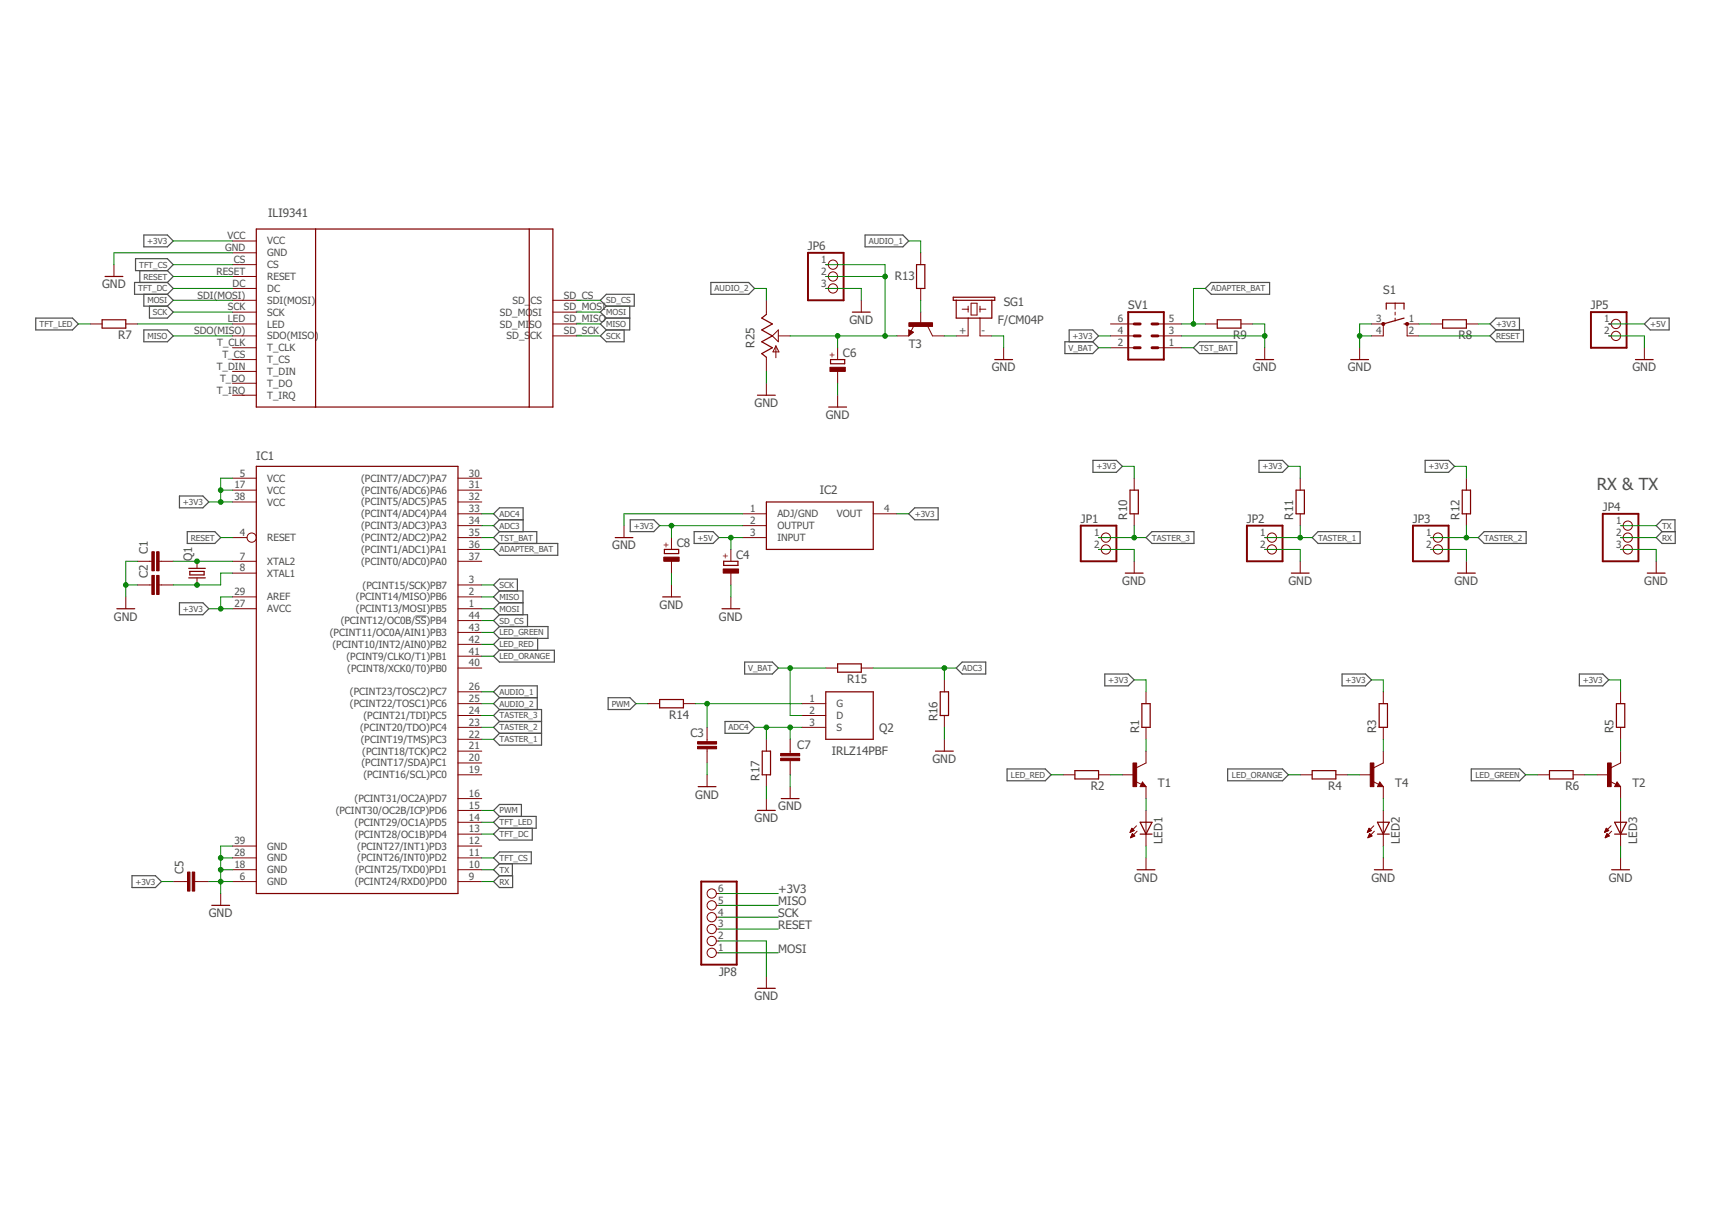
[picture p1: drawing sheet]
<svg xmlns="http://www.w3.org/2000/svg" width="297mm" height="210mm" viewBox="0 0 297 210" stroke-linecap="round" stroke-linejoin="round" font-family="sans-serif">
<path d="M72.1 106.9h1.9" fill="none" stroke="#505050" stroke-width=".17"/>
<g fill="none" stroke="#505050" stroke-width=".21">
<path d="M6.2 55.2h6.4l1 1-1 1h-6.4zM23.5 44.9h5.5l1.1 1-1.1 1h-5.5zM24.3 46.9v2.1M25 40.8h4l1.1 1-1.1 1h-4zM25 51.1v2h4M25 57.2h4l1.1 1.1-1.1 1h-4zM25.9 53.1v2.1h3.1l1.1-1.1-1.1-1M29 46.9l1.1 1.1-1.1 1M29 49h-5.7v2.1h5.7M29 51.1l1.1 1-1.1 1M29 49l1.1 1-1.1 1.1M104.2 52.1l1-1h4.8v2h-4.8z"/>
<path d="M105.2 55.2h4.1M105.2 57.2l-1 1.1 1 1h3.1v-2.1M105.2 55.2l-1 1 1 1M105.2 53.1l-1 1 1 1.1M109.3 53.1v4.1h-4.1M123.3 49h6.6l1 1-1 1.1h-6.6zM150.1 40.8h6.6l1 1-1 1h-6.6zM184.8 59.3h4.8l1 1-1 1h-4.8zM185.5 59.3v-2.1h4.1l1 1.1-1 1M208.1 59.3h6.5v2h-6.5l-1-1zM210.2 49h10.1v2.1h-10.1l-1.1-1.1zM259.6 57.2l-1.1-1 1.1-1h4v2"/>
<path d="M259.6 57.2h4.7v2.1h-4.7l-1.1-1zM285.3 56.2l1-1h3.3v2h-3.3zM189.6 79.9h4.1l1 1-1 1h-4.1zM218.4 79.9h4.1l1 1-1 1h-4.1zM247.3 79.9h4l1.1 1-1.1 1h-4zM31.1 86h4.1l1 1.1-1 1h-4.1zM32.5 92.2h4.8l1 1.1-1 1h-4.8zM86.7 90.2l-1.1-1.1 1.1-1h4.1v4.1M86.7 92.2h6.4v2.1M86.7 90.2h4.1M86.7 94.3h10.1v2h-10.1l-1.1-1zM86.7 90.2l-1.1 1 1.1 1"/>
<path d="M86.7 92.2l-1.1 1.1 1.1 1M109.3 90.2h4.1l1 1-1 1h-4.1zM120.4 92.2h3.3l1 1.1-1 1h-3.3zM158.7 88.1h4.1v2.1h-4.1l-1-1.1zM199.9 92.2h7.3v2.1h-7.3l-1.1-1zM228.7 92.2h7.3v2.1h-7.3l-1-1zM257.5 92.2h7.3v2.1h-7.3l-1-1zM288.4 92.2h2.3v2.1h-2.3l-1-1zM288.4 92.2l-1-1 1-1h2.2v2M31.1 104.6h4.1l1 1-1 1h-4.1zM86.7 108.7l-1.1 1 1.1 1M86.7 108.7h8.4v2h-8.4"/>
<path d="M86.7 112.8h9.5v2.1h-9.5l-1.1-1.1zM86.7 106.6h4.8v2.1M86.7 104.6h4M86.7 110.7l-1.1 1.1 1.1 1M86.7 102.5h4v4.1M86.7 102.5l-1.1-1 1.1-1h3.1v2M86.7 102.5l-1.1 1 1.1 1.1M86.7 104.6l-1.1 1 1.1 1M86.7 106.6l-1.1 1.1 1.1 1M93.3 110.7v2.1M129.2 114.9h4.8l1 1-1 1h-4.8zM166.9 114.9h4.1v2h-4.1l-1-1z"/>
<path d="M191.7 116.9h4l1.1 1-1.1 1.1h-4zM232.9 116.9h4l1.1 1-1.1 1.1h-4zM274 116.9h4.1l1 1-1 1.1h-4.1zM86.7 121l-1.1-1 1.1-1h6.5v4.1M86.7 127.2h7.3M86.7 125.2h7.3M86.7 123.1h7.3v6.2h-7.3l-1.1-1.1 1.1-1M86.7 125.2l-1.1 1 1.1 1M86.7 123.1l-1.1 1 1.1 1.1M86.7 121l-1.1 1.1 1.1 1M86.7 121h6.5M105.5 121h3.8l1 1.1-1 1h-3.8z"/>
<path d="M125.8 125.2h4.1l1 1-1 1h-4.1zM174.7 133.4h6.7l1 1-1 1h-6.7zM213 133.4h9.5l1 1-1 1h-9.5zM255.3 133.4h8.4l1 1-1 1h-8.4zM22.9 151.9h4.1l1 1-1 1.1h-4.1zM86.7 151.9h2.2M86.7 141.6l-1.1-1 1.1-1h3.8v2M86.7 141.6h6.3v2.1h-6.3M86.7 141.6l-1.1 1 1.1 1.1M86.7 143.7l-1.1 1 1.1 1h5.7v-2M86.7 147.8h5.5v2h-5.5l-1.1-1zM86.7 149.8l-1.1 1.1 1.1 1"/>
<path d="M88.9 149.8v4.2h-2.2l-1.1-1.1 1.1-1"/>
</g>
<g fill="none" stroke="#800000" stroke-width=".17">
<path d="M15.6 56.2h2.1M19.8 45.9v2.1M21.8 56.2h2.1M40.3 58.3h4.2M40.3 56.2h4.2M40.3 41.8h4.2M40.3 43.9h4.2M40.3 45.9h4.2M40.3 48h4.2M40.3 50h4.2M40.3 52.1h4.2M40.3 54.1h4.2"/>
<path d="M95.9 58.3h4.2M95.9 56.2h4.2M95.9 52.1h4.2M95.9 54.1h4.2M133 52.1v2.4M135 58.3h2.1M135 57.2v2.1l-1-1zM143.3 45.9h.4M143.3 48h.4M143.3 50h.4M149.4 52.1v2M155.6 58.3h2.1"/>
<path d="M157.7 57.2l.8 .4-.8 .7zM158.6 56.5l-.5 .9M159.7 43.9v2M159.7 50v2.1M159.7 54.1v2.1M161 56.6l.8 1.7h2.1M166.9 53.6h1.1M168 55.2v3.1h-2.1M168 53.1v1M168.5 52.6h1v2.1h-1zM170 55.2v3.1h2.1M170 53.6h1"/>
<path d="M170 53.1v1M192.7 58.3h4.1M192.7 56.2h4.1M200.9 58.3h4.1M200.9 56.2h4.1M209.1 56.2h2.1M215.3 56.2h2.1M238 56.2h2v2.1h-2M242.1 52.6v1M242.1 54.1v.6M242.1 55.2v.5M246.2 56.2h-2.1v2.1h2.1"/>
<path d="M248.2 56.2h2.1M254.4 56.2h2.1M279.1 58.3h.5M279.1 56.2h.5M40.3 60.3h4.2M40.3 62.4h4.2M40.3 64.4h4.2M40.3 66.5h4.2M40.3 68.6h4.2M133 62v2.4M133 66.5v2.1M134.6 60v2.1"/>
<path d="M134.6 60l.5 1h-1zM145.3 60.3v2.1M145.3 64.4v2.1M145.3 68.6v2M174.1 60.3v2.1M192.7 60.3h4.1M200.9 60.3h4.1M219.4 60.3v2.1M235.9 60.3v2.1M285.3 60.3v2.1M23.9 97.4h2.5M27.6 97.4h2.5"/>
<path d="M34.2 97.4v1.2M40.3 85h4.2M40.3 83h4.2M40.3 87.1h4.2M40.3 93.3h2.6M40.3 97.4h4.2M40.3 99.4h4.2M79.5 85h4.1M79.5 83h4.1M79.5 87.1h4.1M79.5 89.1h4.1M79.5 91.2h4.1"/>
<path d="M79.5 93.3h4.1M79.5 95.3h4.1M79.5 97.4h4.1M108.3 91.2v2.1M116.5 93.3v2M116.5 97.4v2M126.8 95.3v2.1M126.8 99.4v2.1M128.9 89.1h4.1M128.9 91.2h4.1M128.9 93.3h4.1M151.5 89.1h4.1"/>
<path d="M190.6 93.3h.5M190.6 95.3h.5M196.8 83v2M196.8 89.1v2.1M196.8 97.4v2M219.4 93.3h.5M219.4 95.3h.5M225.6 83v2M225.6 89.1v2.1M225.6 97.4v2M248.2 93.3h.5M248.2 95.3h.5"/>
<path d="M254.4 83v2M254.4 89.1v2.1M254.4 97.4v2M281.2 91.2h.4M281.2 93.3h.4M281.2 95.3h.4M287.4 97.4v2M21.8 103.5v2.1M23.9 101.5h2.5M27.6 101.5h2.5M34.2 100.2v1.3M40.3 103.5h4.2"/>
<path d="M40.3 105.6h4.2M79.5 115.9h4.1M79.5 101.5h4.1M79.5 103.5h4.1M79.5 105.6h4.1M79.5 107.7h4.1M79.5 109.7h4.1M79.5 111.8h4.1M79.5 113.8h4.1M116.5 101.5v2M126.8 103.5v2.1M143.3 115.9h2"/>
<path d="M149.4 115.9h2.1M163.9 117.9v2.1M79.5 134.4h4.1M79.5 122.1h4.1M79.5 138.5h4.1M79.5 120h4.1M79.5 124.1h4.1M79.5 126.2h4.1M79.5 128.2h4.1M79.5 130.3h4.1M79.5 132.4h4.1M112.4 122.1h2"/>
<path d="M118.6 122.1h2M122.7 126.2v2.5M122.7 129.9v2.5M122.7 134.4v2.1M133 128.2v2.1M133 134.4v2.1M133 138.5v2.1M137.1 128.2v2.5M137.1 132v2.4M137.1 136.5v2M139.1 122.1h4.2M139.1 124.1h4.2"/>
<path d="M139.1 126.2h4.2M163.9 124.1v2.1M163.9 128.2v2.1M184.4 134.4h2.1M190.6 134.4h2.1M194.7 134.4h2.1M197 135.6l1 .5M198.2 135.7l.6 .8h-1zM198.8 130.3v2.1l-1.6 .8M198.8 120v2.1M198.8 126.2v2M198.8 136.5v2"/>
<path d="M225.6 134.4h2.1M231.8 134.4h2M235.9 134.4h2.1M238.2 135.6l1 .5M239.4 135.7l.6 .8h-1zM240 130.3v2.1l-1.6 .8M240 120v2.1M240 126.2v2M240 136.5v2M266.8 134.4h2M272.9 134.4h2.1M277.1 134.4h2"/>
<path d="M279.4 135.6l1 .5M280.6 135.7l.6 .8h-1.1zM281.2 130.3v2.1l-1.7 .8M281.2 120v2.1M281.2 126.2v2M281.2 136.5v2M30.1 152.9h2.4M33.8 152.9h2.4M38.3 155v2.1M40.3 146.8h4.2M40.3 148.8h4.2M40.3 150.9h4.2"/>
<path d="M40.3 152.9h4.2M79.5 140.6h4.1M79.5 142.6h4.1M79.5 144.7h4.1M79.5 146.8h4.1M79.5 148.8h4.1M79.5 150.9h4.1M79.5 152.9h4.1M124.3 159.1h.4M124.3 157.1h.4M124.3 155h.4M196.1 144.3h.2"/>
<path d="M196.1 144.2h.4M196.2 144.1h.5M196.2 144h.5M196.2 145.2h.2M196.2 145.1h.4M196.3 144h.4M196.3 145.1h.5M196.3 143.8h.3M196.3 144.9h.5M196.3 143.8h.2M196.4 144.9h.3M196.4 143.7l.4 .4-.7 .3z"/>
<path d="M196.4 144.8h.3M196.4 144.7h.2M196.5 144.6l.4 .4-.7 .3zM197.2 143.3l-1.1 1.1M197.3 144.2l-1.1 1.1M198.8 140.6v6.2M198.8 148.8v2.1M237.3 144.3h.1M237.3 144.2h.3M237.3 144.1h.5M237.4 145.2h.1M237.4 144h.5"/>
<path d="M237.4 145.1h.4M237.4 144h.4M237.4 145.1h.6M237.5 143.8h.2M237.5 144.9h.5M237.5 143.8h.1M237.5 144.9h.4M237.5 143.7l.5 .4-.8 .3zM237.6 144.8h.2M237.6 144.7h.1M237.6 144.6l.5 .4-.8 .3zM238.4 143.3l-1.2 1.1"/>
<path d="M238.5 144.2l-1.2 1.1M240 140.6v6.2M240 148.8v2.1M278.4 144.3h.2M278.5 144.2h.3M278.5 144.1h.5M278.5 145.2h.2M278.6 144h.5M278.6 145.1h.3M278.6 144h.4M278.6 145.1h.5M278.6 143.8h.3"/>
<path d="M278.7 143.8h.1M278.7 144.9h.5M278.7 144.9h.4M278.7 143.7l.4 .4-.7 .3zM278.7 144.8h.3M278.8 144.7h.1M278.8 144.6l.4 .4-.7 .3zM279.5 143.3l-1.1 1.1M279.6 144.2l-1.1 1.1M281.2 140.6v6.2M281.2 148.8v2.1M124.3 165.3h.4"/>
<path d="M124.3 163.2h.4M124.3 161.2h.4M133 169.4v2"/>
<circle cx="144.5" cy="48" r=".8"/>
<circle cx="144.5" cy="45.9" r=".8"/>
<circle cx="144.5" cy="50" r=".8"/>
<circle cx="280.4" cy="58.3" r=".8"/>
<circle cx="280.4" cy="56.2" r=".8"/>
<circle cx="43.7" cy="93.3" r=".8"/>
<circle cx="191.9" cy="93.3" r=".8"/>
<circle cx="191.9" cy="95.3" r=".8"/>
<circle cx="220.7" cy="93.3" r=".8"/>
<circle cx="220.7" cy="95.3" r=".8"/>
<circle cx="249.5" cy="95.3" r=".8"/>
<circle cx="249.5" cy="93.3" r=".8"/>
<circle cx="282.4" cy="93.3" r=".8"/>
<circle cx="282.4" cy="91.2" r=".8"/>
<circle cx="282.4" cy="95.3" r=".8"/>
<circle cx="123.5" cy="155" r=".8"/>
<circle cx="123.5" cy="157.1" r=".8"/>
<circle cx="123.5" cy="159.1" r=".8"/>
<circle cx="123.5" cy="161.2" r=".8"/>
<circle cx="123.5" cy="163.2" r=".8"/>
<circle cx="123.5" cy="165.3" r=".8"/>
</g>
<g fill="none" stroke="#800000" stroke-width=".21">
<path d="M44.5 39.7h51.4v30.9h-51.4zM54.8 39.7v30.9M91.8 39.7v30.9M17.7 55.5h4.1v1.4h-4.1zM18.2 48h3.1M133 54.5l-.8 .7 1.8 1-1.8 1 1.8 1.1-1.8 1 1.8 1-1.8 1 .8 .7M147.9 54.1h3.1M157.8 57.4v.7l.5-.5-.4-.2v.3l.2-.1M159 45.9h1.5v4.1h-1.5zM165.4 51.6h7.2v.5h-7.2zM165.9 52.1v3.1h6.2v-3.1M211.2 55.5h4.1v1.4h-4.1z"/>
<path d="M240.5 53.6v-1h3.1v1M243.6 56.2h.5M243.6 55.2l-3.6 1M250.3 55.5h4.1v1.4h-4.1zM131.4 68.6h3.1M143.8 70.6h3.1M144.1 62.4h2.5v.7h-2.5zM172.6 62.4h3.1M217.9 62.4h3.1M234.4 62.4h3M283.8 62.4h3M32.7 98.6h2.9"/>
<path d="M32.9 99.1h2.5v.6h-2.5zM44.5 80.9h35v74.1h-35zM106.7 93.3h3.1M115.3 95.3h2.5v.7h-2.5zM125.6 97.4h2.4v.7h-2.4zM133 87.1h18.5v8.2h-18.5zM195.2 99.4h3.1M196.1 85h1.4v4.1h-1.4zM224 99.4h3.1M224.9 85h1.4v4.1h-1.4zM252.9 99.4h3.1M253.7 85h1.4v4.1h-1.4z"/>
<path d="M285.8 99.4h3.1M20.3 105.6h3.1M32.7 100.2h2.9M115 103.5h3M125.3 105.6h3.1M145.3 115.2h4.1v1.4h-4.1zM114.4 121.3h4.2v1.5h-4.2zM121.1 136.5h3.1M132.2 130.3h1.5v4.1h-1.5zM135.6 138.5h3M143.3 120h8.2v8.2h-8.2zM162.3 130.3h3.1"/>
<path d="M163.1 120h1.5v4.1h-1.5zM186.5 133.7h4.1v1.4h-4.1zM198.1 122.1h1.5v4.1h-1.5zM198.2 136.1l.1 .2h-.3l.2-.5 .4 .6h-.6M227.7 133.7h4.1v1.4h-4.1zM239.3 122.1h1.4v4.1h-1.4zM239.4 136.1l.1 .2h-.3l.2-.5 .4 .6h-.6M268.8 133.7h4.1v1.4h-4.1zM280.5 122.1h1.4v4.1h-1.4zM280.6 136.1l.1 .2h-.3l.2-.5 .4 .6h-.6M36.7 157.1h3.1M131.4 140.6h3.1"/>
<path d="M197.3 150.9h3.1M197.8 142.6h2.1l-1.1 2.1zM197.8 144.7h2.1M238.5 150.9h3.1M239 144.7h2M239 142.6h2l-1 2.1zM279.6 150.9h3.1M280.1 144.7h2.1M280.1 142.6h2.1l-1 2.1zM131.4 171.4h3.1"/>
</g>
<g fill="#800000" stroke="#800000" stroke-width=".17">
<path d="M196.6 132.4h.6v4.1h-.6z"/>
<path d="M278.9 132.4h.6v4.1h-.6z"/>
<path d="M157.7 56h4.1v.6h-4.1z"/>
<path d="M237.7 132.4h.7v4.1h-.7z"/>
<path d="M27.2 95.7h.4v3.3h-.4z"/>
<path d="M26.4 95.7h.4v3.3h-.4z"/>
<path d="M27.2 99.8h.4v3.3h-.4z"/>
<path d="M26.4 99.8h.4v3.3h-.4z"/>
<path d="M121 129.5h3.3v.4h-3.3z"/>
<path d="M121 128.7h3.3v.4h-3.3z"/>
<path d="M33.4 151.3h.4v3.3h-.4z"/>
<path d="M32.5 151.3h.5v3.3h-.5z"/>
<path d="M144 63.7h2.7v.7h-2.7z"/>
<path d="M135.4 131.5h3.3v.5h-3.3z"/>
<path d="M135.4 130.7h3.3v.4h-3.3z"/>
<path d="M125.5 98.7h2.6v.7h-2.6z"/>
<path d="M115.2 96.6h2.6v.8h-2.6z"/>
</g>
<g fill="#800000" stroke="#800000" stroke-width=".17">
<circle cx="240" cy="56.2" r=".27"/>
<circle cx="244.1" cy="56.2" r=".27"/>
</g>
<path d="M140.2 43.9h6.2v8.2h-6.2zM195.7 54.1h6.2v8.3h-6.2zM276 54.1h6.2v6.2h-6.2zM187.5 91.2h6.2v6.2h-6.2zM216.3 91.2h6.2v6.2h-6.2zM245.2 91.2h6.1v6.2h-6.1zM278.1 89.1h6.2v8.3h-6.2zM121.7 152.9h6.1v14.4h-6.1z" fill="none" stroke="#800000" stroke-width=".34"/>
<path d="M196.8 56.2h1M196.8 58.3h1M199.9 56.2h1M199.9 58.3h1M196.8 60.3h1M199.9 60.3h1" fill="none" stroke="#800000" stroke-width=".51"/>
<g fill="none" stroke="#008000" stroke-width=".17">
<path d="M13.6 56.2h2M23.9 56.2h16.4M30.1 58.3h10.2M30.1 50h10.2M30.1 41.8h10.2M30.1 48h10.2M30.1 54.1h10.2M30.1 52.1h10.2M30.1 45.9h10.2M40.3 43.9h-20.5v2M100.1 56.2h4.1M100.1 58.3h4.1"/>
<path d="M100.1 54.1h4.1M100.1 52.1h4.1M130.9 50h2.1v2.1M137.1 58.3h18.5M143.3 50h6.1v2.1M143.3 48h10.3M143.3 45.9h10.3v12.4M145.3 58.3v2M157.7 41.8h2v2.1M159.7 52.1v2M163.9 58.3h2M172.1 58.3h2v2"/>
<path d="M190.6 58.3h2.1M205 56.2h4.1M205 58.3h14.4M209.1 50h-2v6.2M217.4 56.2h2v4.1M235.9 58.3h2.1M238 56.2h-2.1v4.1M246.2 56.2h2M246.2 58.3h12.3M256.5 56.2h2M279.1 56.2h6.2M279.1 58.3h6.2v2"/>
<path d="M133 64.4v2.1M145.3 66.5v2.1M190.6 60.3h2.1M205 60.3h2.1M23.9 97.4h-2.1v6.1M30.1 97.4h10.2M36.2 87.1h4.1M38.3 85h2M38.3 93.3h2M40.3 99.4h-2v2.1h-8.2M40.3 83h-2v4.1M83.6 95.3h2"/>
<path d="M83.6 89.1h2M83.6 91.2h2M83.6 93.3h2M114.4 91.2h14.5M116.5 91.2v2.1M116.5 99.4v2.1M124.7 93.3h4.2M126.8 93.3v2M128.9 89.1h-20.6v2.1M155.6 89.1h2.1M190.6 95.3h6.2v2.1M190.6 93.3h8.2"/>
<path d="M194.7 80.9h2.1v2.1M196.8 91.2v2.1M219.4 95.3h6.2v2.1M219.4 93.3h8.3M223.5 80.9h2.1v2.1M225.6 91.2v2.1M248.2 95.3h6.2v2.1M248.2 93.3h8.3M252.4 80.9h2v2.1M254.4 91.2v2.1M281.2 95.3h6.2v2.1M281.2 91.2h6.2"/>
<path d="M281.2 93.3h6.2M21.8 101.5h2.1M36.2 105.6h4.1M40.3 103.5h-2v2.1M83.6 101.5h2M83.6 109.7h2M83.6 113.8h2M83.6 103.5h2M83.6 105.6h2M83.6 111.8h2M83.6 107.7h2M126.8 101.5v2"/>
<path d="M135 115.9h8.3M137.1 115.9v8.2h2M151.5 115.9h14.4M163.9 115.9v2M196.8 117.9h2v2.1M238 117.9h2v2.1M279.1 117.9h2.1v2.1M83.6 126.2h2M83.6 128.2h2M83.6 124.1h2M83.6 122.1h2M83.6 120h2"/>
<path d="M110.3 122.1h2.1M120.6 122.1h18.5M122.7 122.1v4.1M122.7 132.4v2M130.9 126.2h8.2M133 126.2v2M133 136.5v2M137.1 126.2v2M137.1 134.4v2.1M163.9 126.2v2M182.4 134.4h2M192.7 134.4h2"/>
<path d="M198.8 128.2v2.1M198.8 138.5v2.1M223.5 134.4h2.1M233.8 134.4h2.1M240 128.2v2.1M240 138.5v2.1M264.7 134.4h2.1M275 134.4h2.1M281.2 128.2v2.1M281.2 138.5v2.1M28 152.9h2.1M36.2 152.9h4.1"/>
<path d="M38.3 148.8h2M38.3 150.9h2M40.3 146.8h-2v8.2M83.6 148.8h2M83.6 150.9h2M83.6 152.9h2M83.6 140.6h2M83.6 142.6h2M83.6 144.7h2M124.7 155h10.3M124.7 159.1h10.3M124.7 157.1h10.3"/>
<path d="M198.8 146.8v2M240 146.8v2M281.2 146.8v2M124.7 163.2h8.3v6.2M124.7 161.2h10.3M124.7 165.3h10.3"/>
</g>
<g fill="#008000" stroke="#008000" stroke-width=".17">
<circle cx="235.9" cy="58.3" r=".4"/>
<circle cx="219.4" cy="58.3" r=".4"/>
<circle cx="21.8" cy="101.5" r=".4"/>
<circle cx="38.3" cy="148.8" r=".4"/>
<circle cx="38.3" cy="150.9" r=".4"/>
<circle cx="38.3" cy="152.9" r=".4"/>
<circle cx="38.3" cy="87.1" r=".4"/>
<circle cx="38.3" cy="85" r=".4"/>
<circle cx="38.3" cy="105.6" r=".4"/>
<circle cx="116.5" cy="91.2" r=".4"/>
<circle cx="163.9" cy="115.9" r=".4"/>
<circle cx="137.1" cy="126.2" r=".4"/>
<circle cx="133" cy="126.2" r=".4"/>
<circle cx="207.1" cy="56.2" r=".4"/>
<circle cx="225.6" cy="93.3" r=".4"/>
<circle cx="254.4" cy="93.3" r=".4"/>
<circle cx="196.8" cy="93.3" r=".4"/>
<circle cx="137.1" cy="115.9" r=".4"/>
<circle cx="126.8" cy="93.3" r=".4"/>
<circle cx="34.2" cy="97.4" r=".4"/>
<circle cx="34.2" cy="101.5" r=".4"/>
<circle cx="153.6" cy="58.3" r=".4"/>
<circle cx="145.3" cy="58.3" r=".4"/>
<circle cx="153.6" cy="48" r=".4"/>
<circle cx="122.7" cy="122.1" r=".4"/>
</g>
<text font-size="2.9" fill="#505050" x="277.1" y="85">RX &amp; TX</text>
<g font-size="2" fill="#505050">
<text x="46.5" y="37.7">ILI9341</text>
<text x="140.2" y="43.3">JP6</text>
<text x="17.7" y="50">GND</text>
<text x="155.2" y="48.6">R13</text>
<text x="174.1" y="53.1">SG1</text>
<text x="195.8" y="53.5">SV1</text>
<text x="240" y="51.1">S1</text>
<text x="276" y="53.6">JP5</text>
<text x="20.5" y="58.9">R7</text>
<text x="147.4" y="56.2">GND</text>
<text x="173.1" y="56.2">F/CM04P</text>
<text x="214" y="58.9">R9</text>
<text x="253.1" y="58.9">R8</text>
<text x="130.9" y="60.3" transform="rotate(-90 130.9 60.3)">R25</text>
<text x="146.3" y="62">C6</text>
<text x="157.7" y="60.3">T3</text>
<text x="172.1" y="64.4">GND</text>
<text x="217.4" y="64.4">GND</text>
<text x="233.8" y="64.4">GND</text>
<text x="283.2" y="64.4">GND</text>
<text x="130.9" y="70.6">GND</text>
<text x="143.3" y="72.7">GND</text>
<text x="44.5" y="79.9">IC1</text>
<text x="142.2" y="85.7">IC2</text>
<text x="278.1" y="88.6">JP4</text>
<text x="106.2" y="95.3">GND</text>
<text x="117.4" y="94.9">C8</text>
<text x="187.5" y="90.7">JP1</text>
<text x="195.6" y="90.2" transform="rotate(-90 195.6 90.2)">R10</text>
<text x="216.3" y="90.7">JP2</text>
<text x="224.4" y="90.2" transform="rotate(-90 224.4 90.2)">R11</text>
<text x="245.2" y="90.7">JP3</text>
<text x="253.2" y="90.2" transform="rotate(-90 253.2 90.2)">R12</text>
<text x="25.6" y="100.2" transform="rotate(-90 25.6 100.2)">C2</text>
<text x="25.6" y="96.1" transform="rotate(-90 25.6 96.1)">C1</text>
<text x="33.4" y="97.4" transform="rotate(-90 33.4 97.4)">Q1</text>
<text x="127.7" y="97">C4</text>
<text x="194.7" y="101.5">GND</text>
<text x="223.5" y="101.5">GND</text>
<text x="252.4" y="101.5">GND</text>
<text x="285.3" y="101.5">GND</text>
<text x="19.8" y="107.7">GND</text>
<text x="114.5" y="105.6">GND</text>
<text x="124.7" y="107.7">GND</text>
<text x="147" y="118.5">R15</text>
<text x="116.1" y="124.7">R14</text>
<text x="162.6" y="125.2" transform="rotate(-90 162.6 125.2)">R16</text>
<text x="119.8" y="127.9">C3</text>
<text x="138.3" y="130">C7</text>
<text x="144.3" y="131">IRLZ14PBF</text>
<text x="152.5" y="126.9">Q2</text>
<text x="197.6" y="127.2" transform="rotate(-90 197.6 127.2)">R1</text>
<text x="238.8" y="127.2" transform="rotate(-90 238.8 127.2)">R3</text>
<text x="280" y="127.2" transform="rotate(-90 280 127.2)">R5</text>
<text x="131.8" y="135.4" transform="rotate(-90 131.8 135.4)">R17</text>
<text x="161.8" y="132.4">GND</text>
<text x="189.3" y="137.1">R2</text>
<text x="200.9" y="136.5">T1</text>
<text x="230.4" y="137.1">R4</text>
<text x="242.1" y="136.5">T4</text>
<text x="271.6" y="137.1">R6</text>
<text x="283.2" y="136.5">T2</text>
<text x="120.6" y="138.5">GND</text>
<text x="130.9" y="142.6">GND</text>
<text x="135" y="140.6">GND</text>
<text x="201.7" y="146.4" transform="rotate(-90 201.7 146.4)">LED1</text>
<text x="242.9" y="146.4" transform="rotate(-90 242.9 146.4)">LED2</text>
<text x="284.1" y="146.4" transform="rotate(-90 284.1 146.4)">LED3</text>
<text x="31.8" y="151.7" transform="rotate(-90 31.8 151.7)">C5</text>
<text x="135" y="155">+3V3</text>
<text x="196.8" y="152.9">GND</text>
<text x="238" y="152.9">GND</text>
<text x="279.1" y="152.9">GND</text>
<text x="36.2" y="159.1">GND</text>
<text x="135" y="161.2">RESET</text>
<text x="135" y="159.1">SCK</text>
<text x="135" y="157.1">MISO</text>
<text x="135" y="165.3">MOSI</text>
<text x="124.8" y="169.3">JP8</text>
<text x="130.9" y="173.5">GND</text>
</g>
<g font-size="1.7" fill="#505050">
<text x="39.5" y="41.5">VCC</text>
<text x="37.6" y="47.7">RESET</text>
<text x="39.1" y="43.6">GND</text>
<text x="40.6" y="45.6">CS</text>
<text x="46.4" y="42.4">VCC</text>
<text x="46.4" y="44.5">GND</text>
<text x="46.4" y="46.5">CS</text>
<text x="142.5" y="45.6">1</text>
<text x="142.5" y="47.7">2</text>
<text x="34.3" y="51.8">SDI(MOSI)</text>
<text x="39.5" y="53.9">SCK</text>
<text x="40.4" y="49.7">DC</text>
<text x="46.4" y="48.6">RESET</text>
<text x="46.4" y="50.6">DC</text>
<text x="46.4" y="52.7">SDI(MOSI)</text>
<text x="88.9" y="52.7">SD_</text>
<text x="92" y="52.7">CS</text>
<text x="97.8" y="51.8">SD_CS</text>
<text x="97.8" y="53.9">SD_MOSI</text>
<text x="142.5" y="49.7">3</text>
<text x="33.7" y="58">SDO(MISO)</text>
<text x="39.5" y="55.9">LED</text>
<text x="46.4" y="54.8">SCK</text>
<text x="46.4" y="56.8">LED</text>
<text x="46.4" y="58.9">SDO(MISO)</text>
<text x="86.7" y="54.8">SD_MOSI</text>
<text x="86.7" y="56.8">SD_MI</text>
<text x="87.9" y="58.9">SD_S</text>
<text x="91.8" y="56.8">SO</text>
<text x="92" y="58.9">CK</text>
<text x="97.8" y="55.9">SD_MISO</text>
<text x="97.8" y="58">SD_SCK</text>
<text x="166.4" y="58">+</text>
<text x="170.3" y="58">-</text>
<text x="193.9" y="58">4</text>
<text x="193.9" y="55.9">6</text>
<text x="202.8" y="58">3</text>
<text x="202.8" y="55.9">5</text>
<text x="238.8" y="55.9">3</text>
<text x="238.8" y="58">4</text>
<text x="244.4" y="55.9">1</text>
<text x="244.4" y="58">2</text>
<text x="278.3" y="55.9">1</text>
<text x="278.3" y="58">2</text>
<text x="37.6" y="64.1">T_DIN</text>
<text x="37.7" y="60">T_CLK</text>
<text x="38.6" y="62.1">T_CS</text>
<text x="46.4" y="60.9">T_CLK</text>
<text x="46.4" y="63">T_CS</text>
<text x="46.4" y="65.1">T_DIN</text>
<text x="193.9" y="60">2</text>
<text x="202.8" y="60">1</text>
<text x="37.6" y="68.3">T_IRQ</text>
<text x="38.2" y="66.2">T_DO</text>
<text x="46.4" y="67.1">T_DO</text>
<text x="46.4" y="69.2">T_IRQ</text>
<text x="41.6" y="82.7">5</text>
<text x="46.4" y="83.6">VCC</text>
<text x="62.7" y="83.6">(PCINT7/ADC7)PA7</text>
<text x="81.4" y="82.7">30</text>
<text x="40.7" y="84.7">17</text>
<text x="40.7" y="86.8">38</text>
<text x="46.4" y="85.6">VCC</text>
<text x="46.4" y="87.7">VCC</text>
<text x="62.7" y="85.6">(PCINT6/ADC6)PA6</text>
<text x="62.7" y="87.7">(PCINT5/ADC5)PA5</text>
<text x="62.7" y="89.7">(PCINT4/ADC4)PA4</text>
<text x="81.4" y="84.7">31</text>
<text x="81.4" y="86.8">32</text>
<text x="81.4" y="88.8">33</text>
<text x="130.1" y="88.8">1</text>
<text x="134.9" y="89.8">ADJ/GND</text>
<text x="145.2" y="89.7">VOUT</text>
<text x="153.4" y="88.8">4</text>
<text x="41.6" y="93">4</text>
<text x="46.4" y="93.9">RESET</text>
<text x="62.7" y="91.8">(PCINT3/ADC3)PA3</text>
<text x="62.7" y="93.9">(PCINT2/ADC2)PA2</text>
<text x="62.7" y="95.9">(PCINT1/ADC1)PA1</text>
<text x="81.4" y="90.9">34</text>
<text x="81.4" y="93">35</text>
<text x="81.4" y="95">36</text>
<text x="130.1" y="90.9">2</text>
<text x="130.1" y="93">3</text>
<text x="134.9" y="91.8">OUTPUT</text>
<text x="134.9" y="93.9">INPUT</text>
<text x="189.8" y="93">1</text>
<text x="189.8" y="95">2</text>
<text x="218.6" y="93">1</text>
<text x="218.6" y="95">2</text>
<text x="247.5" y="93">1</text>
<text x="247.5" y="95">2</text>
<text x="280.4" y="90.9">1</text>
<text x="280.4" y="93">2</text>
<text x="280.4" y="95">3</text>
<text x="41.6" y="99.1">8</text>
<text x="41.6" y="97.1">7</text>
<text x="46.4" y="100">XTAL1</text>
<text x="46.4" y="98">XTAL2</text>
<text x="62.7" y="98">(PCINT0/ADC0)PA0</text>
<text x="81.4" y="101.2">3</text>
<text x="81.4" y="97.1">37</text>
<text x="40.7" y="105.3">27</text>
<text x="40.7" y="103.3">29</text>
<text x="46.4" y="106.2">AVCC</text>
<text x="46.4" y="104.2">AREF</text>
<text x="61.8" y="104.2">(PCINT14/MISO)PB6</text>
<text x="61.8" y="106.2">(PCINT13/MOSI)PB5</text>
<text x="62.9" y="102.1">(PCINT15/SCK)PB7</text>
<text x="81.4" y="103.3">2</text>
<text x="81.4" y="105.3">1</text>
<text x="81.4" y="107.4">44</text>
<text x="57.2" y="110.3">(PCINT11/OC0A/AIN1)PB3</text>
<text x="57.7" y="112.4">(PCINT10/INT2/AIN0)PB2</text>
<text x="59.1" y="108.3">(PCINT12/OC0B/SS)PB4</text>
<text x="81.4" y="109.4">43</text>
<text x="81.4" y="111.5">42</text>
<text x="81.4" y="113.5">41</text>
<text x="60.1" y="114.4">(PCINT9/CLKO/T1)PB1</text>
<text x="60.3" y="116.5">(PCINT8/XCK0/T0)PB0</text>
<text x="81.4" y="119.7">26</text>
<text x="81.4" y="115.6">40</text>
<text x="60.7" y="120.6">(PCINT23/TOSC2)PC7</text>
<text x="60.7" y="122.7">(PCINT22/TOSC1)PC6</text>
<text x="63.1" y="124.7">(PCINT21/TDI)PC5</text>
<text x="81.4" y="121.8">25</text>
<text x="81.4" y="123.8">24</text>
<text x="81.4" y="125.9">23</text>
<text x="140.4" y="121.8">1</text>
<text x="140.4" y="123.8">2</text>
<text x="140.4" y="125.9">3</text>
<text x="145.2" y="122.7">G</text>
<text x="145.2" y="124.7">D</text>
<text x="62.5" y="126.8">(PCINT20/TDO)PC4</text>
<text x="62.6" y="128.8">(PCINT19/TMS)PC3</text>
<text x="62.9" y="130.9">(PCINT18/TCK)PC2</text>
<text x="81.4" y="128">22</text>
<text x="81.4" y="130">21</text>
<text x="145.2" y="126.8">S</text>
<text x="62.7" y="133">(PCINT17/SDA)PC1</text>
<text x="63" y="135">(PCINT16/SCL)PC0</text>
<text x="81.4" y="132.1">20</text>
<text x="81.4" y="134.1">19</text>
<text x="58.2" y="141.2">(PCINT30/OC2B/ICP)PD6</text>
<text x="61.5" y="139.1">(PCINT31/OC2A)PD7</text>
<text x="61.5" y="143.3">(PCINT29/OC1A)PD5</text>
<text x="81.4" y="138.2">16</text>
<text x="81.4" y="140.3">15</text>
<text x="81.4" y="142.4">14</text>
<text x="40.7" y="148.5">28</text>
<text x="40.7" y="146.5">39</text>
<text x="46.4" y="149.4">GND</text>
<text x="46.4" y="147.4">GND</text>
<text x="61.5" y="145.3">(PCINT28/OC1B)PD4</text>
<text x="62" y="147.4">(PCINT27/INT1)PD3</text>
<text x="62" y="149.4">(PCINT26/INT0)PD2</text>
<text x="81.4" y="144.4">13</text>
<text x="81.4" y="146.5">12</text>
<text x="81.4" y="148.5">11</text>
<text x="40.7" y="150.6">18</text>
<text x="41.6" y="152.6">6</text>
<text x="46.4" y="151.5">GND</text>
<text x="46.4" y="153.6">GND</text>
<text x="61.5" y="153.5">(PCINT24/RXD0)PD0</text>
<text x="61.6" y="151.5">(PCINT25/TXD0)PD1</text>
<text x="81.4" y="150.6">10</text>
<text x="81.4" y="152.6">9</text>
<text x="124.6" y="154.7">6</text>
<text x="124.6" y="160.9">3</text>
<text x="124.6" y="158.8">4</text>
<text x="124.6" y="156.8">5</text>
<text x="124.6" y="165">1</text>
<text x="124.6" y="162.9">2</text>
</g>
<g font-size="1.4" fill="#505050">
<text x="24.1" y="46.4">TFT_CS</text>
<text x="25.6" y="42.3">+3V3</text>
<text x="150.7" y="42.3">AUDIO_1</text>
<text x="24" y="50.6">TFT_DC</text>
<text x="24.9" y="48.5">RESET</text>
<text x="25.6" y="52.6">MOSI</text>
<text x="105.2" y="52.6">SD_CS</text>
<text x="124" y="50.6">AUDIO_2</text>
<text x="210.2" y="50.5">ADAPTER_BAT</text>
<text x="6.9" y="56.7">TFT_LED</text>
<text x="25.6" y="58.8">MISO</text>
<text x="26.5" y="54.7">SCK</text>
<text x="105.2" y="58.8">SCK</text>
<text x="105.2" y="56.7">MISO</text>
<text x="105.2" y="54.7">MOSI</text>
<text x="186.1" y="58.8">+3V3</text>
<text x="259.6" y="56.7">+3V3</text>
<text x="259.6" y="58.8">RESET</text>
<text x="286.3" y="56.7">+5V</text>
<text x="185.4" y="60.8">V_BAT</text>
<text x="208.1" y="60.8">TST_BAT</text>
<text x="190.2" y="81.4">+3V3</text>
<text x="219" y="81.4">+3V3</text>
<text x="247.9" y="81.4">+3V3</text>
<text x="31.7" y="87.6">+3V3</text>
<text x="86.7" y="89.6">ADC4</text>
<text x="158.7" y="89.6">+3V3</text>
<text x="33.1" y="93.8">RESET</text>
<text x="86.7" y="91.7">ADC3</text>
<text x="86.7" y="93.8">TST_BAT</text>
<text x="86.7" y="95.8">ADAPTER_BAT</text>
<text x="110" y="91.7">+3V3</text>
<text x="121" y="93.8">+5V</text>
<text x="199.9" y="93.8">TASTER_3</text>
<text x="228.7" y="93.8">TASTER_1</text>
<text x="257.5" y="93.8">TASTER_2</text>
<text x="288.4" y="91.7">TX</text>
<text x="288.4" y="93.8">RX</text>
<text x="86.7" y="102">SCK</text>
<text x="31.7" y="106.1">+3V3</text>
<text x="86.7" y="104.1">MISO</text>
<text x="86.7" y="106.1">MOSI</text>
<text x="86.7" y="110.2">LED_GREEN</text>
<text x="86.7" y="112.3">LED_RED</text>
<text x="86.7" y="108.2">SD_CS</text>
<text x="86.7" y="114.3">LED_ORANGE</text>
<text x="129.8" y="116.4">V_BAT</text>
<text x="166.9" y="116.4">ADC3</text>
<text x="192.3" y="118.5">+3V3</text>
<text x="233.5" y="118.5">+3V3</text>
<text x="274.6" y="118.5">+3V3</text>
<text x="86.7" y="124.6">TASTER_3</text>
<text x="86.7" y="122.6">AUDIO_2</text>
<text x="86.7" y="120.5">AUDIO_1</text>
<text x="106.1" y="122.6">PWM</text>
<text x="86.7" y="128.8">TASTER_1</text>
<text x="86.7" y="126.7">TASTER_2</text>
<text x="126.4" y="126.7">ADC4</text>
<text x="175.4" y="134.9">LED_RED</text>
<text x="213.8" y="134.9">LED_ORANGE</text>
<text x="256" y="134.9">LED_GREEN</text>
<text x="86.7" y="141.1">PWM</text>
<text x="86.7" y="143.2">TFT_LED</text>
<text x="86.7" y="145.2">TFT_DC</text>
<text x="86.7" y="149.3">TFT_CS</text>
<text x="23.5" y="153.5">+3V3</text>
<text x="86.7" y="151.4">TX</text>
<text x="86.7" y="153.5">RX</text>
</g>
<g font-size="1.4" fill="#800000">
<text x="144.9" y="62" transform="rotate(-90 144.9 62)">+</text>
<text x="116" y="95" transform="rotate(-90 116 95)">+</text>
<text x="126.3" y="97" transform="rotate(-90 126.3 97)">+</text>
</g>
</svg>
